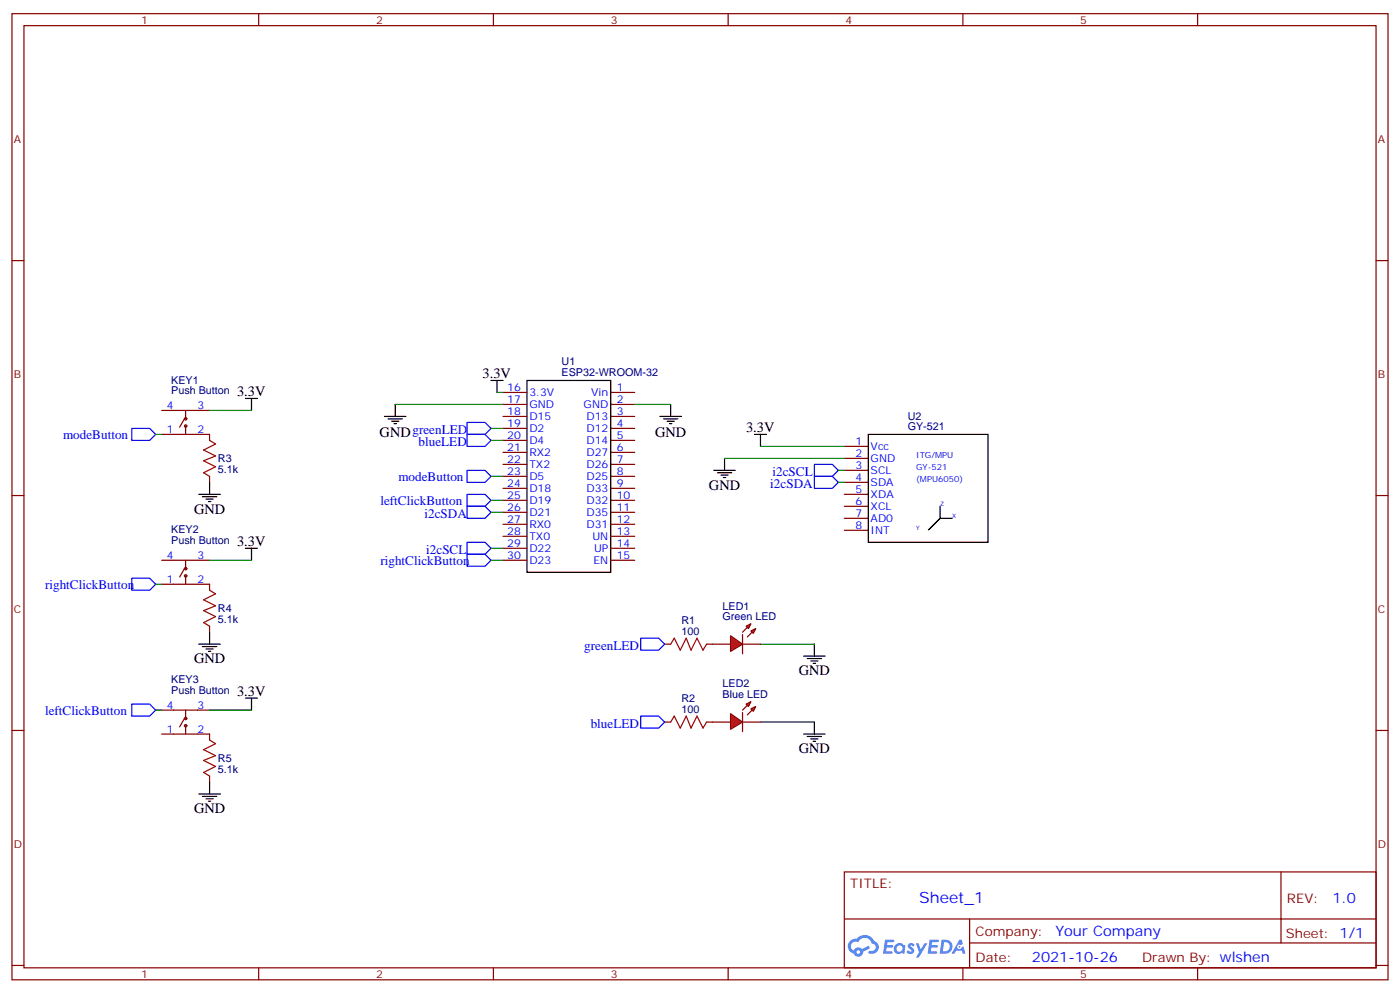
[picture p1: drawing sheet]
<svg xmlns="http://www.w3.org/2000/svg" width="412mm" height="292mm" viewBox="0 0 412 292" stroke-linecap="round" stroke-linejoin="round" font-family="sans-serif">
<g fill="none" stroke="#870000" stroke-width=".35">
<path d="M3.5 4h405.4v284.4h-405.4zM7.1 7.5h398.2v277.3h-398.2zM76.2 4v3.5M145.3 4v3.5M214.5 4v3.5M283.6 4v3.5M352.8 4v3.5M3.5 76.7h3.6M405.3 76.7h3.6M3.5 145.8h3.6M405.3 145.8h3.6M3.5 215h3.6"/>
<path d="M405.3 215h3.6M248.7 256.6h156.6v28.2h-156.6zM377.3 256.6v20.9M248.7 270.5h156.5M285.6 277.5h119.6M285.6 270.5v14.1M3.5 284.1h3.6M76.2 284.8v3.6M145.3 284.8v3.6M214.5 284.8v3.6M283.6 284.8v3.6M352.8 284.8v3.6"/>
<path d="M405.3 284.1h3.6"/>
</g>
<g fill="#5487ff">
<path d="M267.7 277.8a1.22 1.22 0 0 1 1.7 .3l-.4 .5a.47 .47 0 0 0-.3-.4 .47 .47 0 0 0-.5 .2l.1 .2a1.14 1.14 0 0 1 .8 1.8 1.14 1.14 0 0 1-1.9 0l-.2-.2 .5-.5 .7 .4a.29 .29 0 0 0 .3-.3 .29 .29 0 0 0-.2-.3 1.04 1.04 0 0 1-.6-1.7z"/>
<path d="M260.7 276.5h2.4l.3 .2-.2 .5-1.8 .1-.1 .8h1.5l.3 .4-.3 .4h-1.6l-.2 1.1h1.7l.2 .3-.2 .3-2.6 .1z"/>
<path d="M273.8 276.5h2.4l.3 .2-.1 .5-1.8 .1-.2 .8h1.6l.3 .4-.4 .4h-1.6l-.1 1.1h1.7l.2 .3-.2 .3-2.6 .1z"/>
<path d="M282.6 276.5h.7l.3 1.3-.6 .3a.69 .69 0 0 0-1 .3 .69 .69 0 0 0 .4 1 .69 .69 0 0 0 .9-.7l.5-.2 .6 2.2h-.8l-.2-.9h-1.8l-.5 .9h-.8z"/>
<path d="M269.8 277.6h.8l.6 1.8 1.1-1.8h.9l-2.6 4.2h-.8l.9-1.5z"/>
<path d="M277.4 276.5l-.6 4.2h1.3a2.11 2.11 0 0 0 2.5-2.1 2.11 2.11 0 0 0-2.5-2.1zM278.1 277.3a1.39 1.39 0 0 1 1.7 1.4 1.39 1.39 0 0 1-1.8 1.3h-.3z"/>
<path d="M263.7 278.2a1.54 1.54 0 0 0-.1 2.1 1.54 1.54 0 0 0 2.2 .1l.6 .3 .3-2.3-.2-.3h-.4a1.49 1.49 0 0 0-2.4 .1zM264 279.2a.94 .94 0 0 1 1.8 0 .94 .94 0 0 1-1.8 0z"/>
<path d="M250.4 276.9a2.18 2.18 0 0 0 1.1 3.7 1.44 1.44 0 0 0 1.6 .9 1.44 1.44 0 0 0 1.2-1.4l2-1-.5-.8-1.9 1a1.47 1.47 0 0 0-2.4 .4 1.39 1.39 0 0 1-.7-1.9 1.39 1.39 0 0 1 2-.5 2.12 2.12 0 0 1 2.2-1.3 2.12 2.12 0 0 1 1.9 1.7 1.14 1.14 0 0 1 1.1 1.4 1.14 1.14 0 0 1-1.7 .7 .43 .43 0 0 0-.5 .4 .43 .43 0 0 0 .4 .5 1.98 1.98 0 0 0 2.5-1.2 1.98 1.98 0 0 0-1.2-2.6 3.1 3.1 0 0 0-5.3-.6l-.9 .1zM252.3 280.2a.55 .55 0 0 1 1.1 0 .55 .55 0 0 1-1.1 0z"/>
<circle cx="282.6" cy="278.6" r=".26"/>
</g>
<path d="M248.7 131.4h7.1M248.7 134.9h7.1M248.7 138.4h7.1M248.7 142h7.1M248.7 145.5h7.1M248.7 149h7.1M248.7 152.5h7.1M248.7 156.1h7.1M195.8 189.6h1.8M208.1 189.6h1.8M195.8 212.5h1.8M208.1 212.5h1.8" fill="none" stroke="#870000" stroke-width=".35"/>
<g fill="none" stroke="#000" stroke-width=".35">
<path d="M210.3 138.4h6.3M211.3 139.1h4.2M212.4 139.8h2.1M213.4 134.9v3.5M222.2 127.8h3.6M224 127.8v3.6M255.8 127.8h35.2v31.8h-35.2zM213.1 140.5h.7M276.9 149v3.5l-3.5 3.6 3.5-3.6h3.6M236.7 193.1h6.4M237.8 193.8h4.2M238.8 194.5h2.1"/>
<path d="M239.5 195.2h.7M239.9 189.6v3.5M236.7 216h6.4M237.8 216.7h4.2M238.8 217.5h2.1M239.5 218.2h.7M239.9 212.5v3.5"/>
</g>
<path d="M213.4 134.9h35.3M224 131.4h24.7M246.9 138.4h1.8M246.9 142h1.8M224 189.6h15.9M224 212.5h15.9" fill="none" stroke="#008700" stroke-width=".35"/>
<path d="M239.9 136.7h5.3l1.7 1.7-1.7 1.8h-5.3zM239.9 140.2h5.3l1.7 1.8-1.7 1.7h-5.3zM188.7 187.8h5.3l1.8 1.8-1.8 1.7h-5.3zM188.7 210.7h5.3l1.8 1.8-1.8 1.8h-5.3z" fill="none" stroke="#00f" stroke-width=".35"/>
<path d="M197.6 189.6l1-1.8 1.8 3.5 1.7-3.5 1.5 3.5 1.7-3.5 1.8 3.5 1-1.7M197.6 212.5l1-1.8 1.8 3.6 1.7-3.6 1.5 3.6 1.7-3.6 1.8 3.6 1-1.8" fill="none" stroke="#a10000" stroke-width=".35"/>
<g fill="#f00" stroke="#870000" stroke-width=".35">
<path d="M215.2 187.1l3.5 2.5-3.5 2.1z"/>
<path d="M218.7 186.8v5.6z"/>
</g>
<g fill="#870000" stroke="#870000" stroke-width=".35">
<path d="M218.7 186.1l1.4-1.5z"/>
<path d="M220.1 187.5l1.4-1.4z"/>
</g>
<g fill="#f00" stroke="#870000" stroke-width=".35">
<path d="M219.8 184.3l1.4-.7-.7 1.4z"/>
<path d="M221.2 185.7l1.4-.7-.7 1.4z"/>
</g>
<path d="M209.9 189.6h5.3M218.7 189.6h5.3" fill="none" stroke="#870000" stroke-width=".35"/>
<g fill="#f00" stroke="#870000" stroke-width=".35">
<path d="M215.2 210l3.5 2.5-3.5 2.1z"/>
<path d="M218.7 209.7v5.6z"/>
</g>
<g fill="#870000" stroke="#870000" stroke-width=".35">
<path d="M218.7 209l1.4-1.4z"/>
<path d="M220.1 210.4l1.4-1.4z"/>
</g>
<g fill="#f00" stroke="#870000" stroke-width=".35">
<path d="M219.8 207.2l1.4-.7-.7 1.4z"/>
<path d="M221.2 208.6l1.4-.7-.7 1.4z"/>
</g>
<g fill="none" stroke="#870000" stroke-width=".35">
<path d="M148.2 115.5h7M148.2 119h7M179.9 115.5h7.1M179.9 119h7.1M47.6 120.8h14.1M47.6 127.8h14.1v1.8M54.3 123.3l-1.4 2.4M54.7 120.8v2.5M54.7 125.4v2.4M148.2 122.6h7M148.2 126.1h7M148.2 129.6h7"/>
<path d="M148.2 133.1h7M148.2 136.7h7M179.9 122.6h7.1M179.9 126.1h7.1M179.9 129.6h7.1M179.9 133.1h7.1M179.9 136.7h7.1M61.7 140.2v1.8M148.2 140.2h7M148.2 143.7h7M148.2 147.2h7M148.2 150.8h7"/>
<path d="M148.2 154.3h7M148.2 157.8h7M179.9 140.2h7.1M179.9 143.7h7.1M179.9 147.2h7.1M179.9 150.8h7.1M179.9 154.3h7.1M179.9 157.8h7.1M47.6 164.9h14.1M47.6 171.9h14.1v1.8M54.3 167.4l-1.4 2.4M54.7 164.9v2.5"/>
<path d="M54.7 169.5v2.4M148.2 164.9h7M148.2 161.4h7M179.9 164.9h7.1M179.9 161.4h7.1M61.7 184.3v1.8M47.6 209h14.1M47.6 216h14.1v1.8M54.3 211.5l-1.4 2.4M54.7 209v2.5M54.7 213.6v2.4M209.9 212.5h5.3"/>
<path d="M218.7 212.5h5.3M61.7 228.4v1.8"/>
<circle cx="54.7" cy="125.4" r=".35"/>
<circle cx="54.7" cy="123.3" r=".35"/>
<circle cx="54.7" cy="169.5" r=".35"/>
<circle cx="54.7" cy="167.4" r=".35"/>
<circle cx="54.7" cy="211.5" r=".35"/>
<circle cx="54.7" cy="213.6" r=".35"/>
</g>
<path d="M61.7 129.6l1.8 1.1-3.5 1.7 3.5 1.8-3.5 1.4 3.5 1.8-3.5 1.7 1.7 1.1M61.7 173.7l1.8 1.1-3.5 1.7 3.5 1.8-3.5 1.4 3.5 1.8-3.5 1.7 1.7 1.1M61.7 217.8l1.8 1.1-3.5 1.7 3.5 1.8-3.5 1.4 3.5 1.8-3.5 1.7 1.7 1.1" fill="none" stroke="#a10000" stroke-width=".35"/>
<g fill="none" stroke="#000" stroke-width=".35">
<path d="M72.3 117.3h3.5M74.1 117.3v3.5M116.4 119v3.6M144.6 112h3.6M146.4 112v3.5M155.2 112h24.7v56.4h-24.7zM197.6 119v3.6M113.2 122.6h6.4M114.3 123.3h4.2M115.4 124h2.1M116.1 124.7h.7M194.4 122.6h6.3"/>
<path d="M195.4 123.3h4.3M196.5 124h2.1M197.2 124.7h.7M58.6 145.5h6.3M59.6 146.2h4.3M60.7 146.9h2.1M61.4 147.6h.7M61.7 142v3.5M72.3 161.4h3.5M74.1 161.4v3.5M58.6 189.6h6.3M59.6 190.3h4.3"/>
<path d="M60.7 191h2.1M61.4 191.7h.7M61.7 186.1v3.5M72.3 205.5h3.5M74.1 205.5v3.5M58.6 233.7h6.3M59.6 234.4h4.3M60.7 235.1h2.1M61.4 235.8h.7M61.7 230.2v3.5"/>
</g>
<path d="M38.8 126.1h5.3l1.8 1.7-1.8 1.8h-5.3zM137.6 127.8h5.3l1.7 1.8-1.7 1.8h-5.3zM137.6 124.3h5.3l1.7 1.8-1.7 1.7h-5.3zM137.6 138.4h5.3l1.7 1.8-1.7 1.8h-5.3zM137.6 159.6h5.3l1.7 1.8-1.7 1.7h-5.3zM137.6 149h5.3l1.7 1.8-1.7 1.7h-5.3zM137.6 145.5h5.3l1.7 1.7-1.7 1.8h-5.3zM38.8 170.2h5.3l1.8 1.7-1.8 1.8h-5.3zM137.6 163.1h5.3l1.7 1.8-1.7 1.8h-5.3zM38.8 207.2h5.3l1.8 1.8-1.8 1.7h-5.3z" fill="none" stroke="#00f" stroke-width=".35"/>
<g fill="none" stroke="#008700" stroke-width=".35">
<path d="M116.4 119h31.8M146.4 115.5h1.8M187 119h10.6M45.9 127.8h1.7M61.7 120.8h12.4M144.6 126.1h3.6M144.6 129.6h3.6M144.6 150.8h3.6M144.6 140.2h3.6M144.6 147.2h3.6M45.9 171.9h1.7M61.7 164.9h12.4"/>
<path d="M144.6 164.9h3.6M144.6 161.4h3.6M45.9 209h1.7M61.7 209h12.4"/>
</g>
<text font-size="4.6" fill="#00f" x="270.8" y="265.6">Sheet_1</text>
<g font-size="4.2">
<text x="142.2" y="111.3">3.3V</text>
<text x="69.8" y="116.6">3.3V</text>
<text x="111.8" y="128.6">GNDgreenLED</text>
<text x="193" y="128.6">GND</text>
<text x="219.8" y="127.1">3.3V</text>
<text x="208.8" y="144.1">GND</text>
<text x="57.1" y="151.1">GND</text>
<text x="69.8" y="160.7">3.3V</text>
<text x="57.1" y="195.2">GND</text>
<text x="235.3" y="198.8">GND</text>
<text x="69.8" y="204.8">3.3V</text>
<text x="235.3" y="221.7">GND</text>
<text x="57.1" y="239.3">GND</text>
</g>
<g font-size="4.2" fill="#00f">
<text x="392.5" y="265.9">1.0</text>
<text x="310.9" y="275.4">Your Company</text>
<text x="304" y="283.2">2021-10-26</text>
</g>
<g font-size="3.9" fill="#00f">
<text x="18.6" y="129.1">modeButton</text>
<text x="123.3" y="131.3">blueLED</text>
<text x="117.3" y="141.5">modeButton</text>
<text x="226.9" y="143.7">i2cSDA</text>
<text x="227.6" y="140.2">i2cSCL</text>
<text x="112.1" y="148.5">leftClickButton</text>
<text x="125" y="152.5">i2cSDA</text>
<text x="112.1" y="166.2">rightClickButton</text>
<text x="125.6" y="163.1">i2cSCL</text>
<text x="13.3" y="173.2">rightClickButton</text>
<text x="172.1" y="191.3">greenLED</text>
<text x="13.3" y="210.3">leftClickButton</text>
<text x="174" y="214.3">blueLED</text>
</g>
<g font-size="3.9" fill="#800">
<text x="250.5" y="261.2">TITLE:</text>
<text x="379.1" y="265.9">REV:</text>
<text x="287.4" y="275.4">Company:</text>
<text x="378.7" y="276">Sheet: 1/1</text>
<text x="287.4" y="283.1">Date:</text>
<text x="336.4" y="283.2">Drawn By: wlshen</text>
</g>
<g font-size="3.2" fill="#800">
<text x="41.6" y="7">1</text>
<text x="110.8" y="7">2</text>
<text x="179.9" y="7">3</text>
<text x="249.1" y="7">4</text>
<text x="318.2" y="7">5</text>
<text x="4.1" y="42.1">A</text>
<text x="405.9" y="42.1">A</text>
<text x="4.1" y="111.3">B</text>
<text x="405.9" y="111.3">B</text>
<text x="4.1" y="180.4">C</text>
<text x="405.9" y="180.4">C</text>
<text x="4.1" y="249.6">D</text>
<text x="405.9" y="249.6">D</text>
<text x="41.6" y="287.8">1</text>
<text x="110.8" y="287.8">2</text>
<text x="179.9" y="287.8">3</text>
<text x="249.1" y="287.8">4</text>
<text x="318.2" y="287.8">5</text>
</g>
<g font-size="3.2" fill="#000080">
<text x="165.4" y="107.5">U1</text>
<text x="50.4" y="112.9">KEY1</text>
<text x="165.4" y="110.7">ESP32-WROOM-32</text>
<text x="50.4" y="116.1">Push Button</text>
<text x="267.4" y="123.5">U2</text>
<text x="267.4" y="126.7">GY-521</text>
<text x="64.2" y="136.1">R3</text>
<text x="64.2" y="139.3">5.1k</text>
<text x="50.4" y="160.2">Push Button</text>
<text x="50.4" y="157">KEY2</text>
<text x="212.8" y="179.4">LED1</text>
<text x="64.2" y="183.4">5.1k</text>
<text x="64.2" y="180.2">R4</text>
<text x="200.7" y="183.6">R1</text>
<text x="212.8" y="182.5">Green LED</text>
<text x="200.7" y="186.8">100</text>
<text x="50.4" y="201.1">KEY3</text>
<text x="212.8" y="202.3">LED2</text>
<text x="50.4" y="204.3">Push Button</text>
<text x="200.7" y="209.7">100</text>
<text x="200.7" y="206.5">R2</text>
<text x="212.8" y="205.5">Blue LED</text>
<text x="64.2" y="227.4">5.1k</text>
<text x="64.2" y="224.3">R5</text>
</g>
<g font-size="3.2" fill="#00f">
<text x="149.4" y="115.1">16</text>
<text x="149.4" y="118.7">17</text>
<text x="155.9" y="116.6">3.3V</text>
<text x="174.2" y="116.6">Vin</text>
<text x="181.7" y="115.1">1</text>
<text x="181.7" y="118.7">2</text>
<text x="49.1" y="120.4">4</text>
<text x="58.2" y="120.4">3</text>
<text x="149.4" y="122.2">18</text>
<text x="149.4" y="125.7">19</text>
<text x="155.9" y="120.1">GND</text>
<text x="155.9" y="123.6">D15</text>
<text x="171.9" y="120.1">GND</text>
<text x="172.7" y="123.6">D13</text>
<text x="181.7" y="122.2">3</text>
<text x="181.7" y="125.7">4</text>
<text x="49.1" y="127.5">1</text>
<text x="58.2" y="127.5">2</text>
<text x="149.4" y="129.3">20</text>
<text x="155.9" y="127.1">D2</text>
<text x="155.9" y="130.7">D4</text>
<text x="172.7" y="127.1">D12</text>
<text x="172.7" y="130.7">D14</text>
<text x="181.7" y="129.3">5</text>
<text x="252" y="131">1</text>
<text x="149.4" y="132.8">21</text>
<text x="149.4" y="136.3">22</text>
<text x="155.9" y="134.2">RX2</text>
<text x="155.9" y="137.7">TX2</text>
<text x="172.7" y="134.2">D27</text>
<text x="172.7" y="137.7">D26</text>
<text x="181.7" y="132.8">6</text>
<text x="181.7" y="136.3">7</text>
<text x="252" y="134.5">2</text>
<text x="256.5" y="132.4">Vcc</text>
<text x="256.5" y="136">GND</text>
<text x="149.4" y="139.8">23</text>
<text x="149.4" y="143.4">24</text>
<text x="155.9" y="141.3">D5</text>
<text x="172.7" y="141.3">D25</text>
<text x="181.7" y="139.8">8</text>
<text x="181.7" y="143.4">9</text>
<text x="252" y="138.1">3</text>
<text x="252" y="141.6">4</text>
<text x="256.5" y="139.5">SCL</text>
<text x="256.5" y="143">SDA</text>
<text x="149.4" y="146.9">25</text>
<text x="155.9" y="144.8">D18</text>
<text x="155.9" y="148.3">D19</text>
<text x="172.7" y="144.8">D33</text>
<text x="172.7" y="148.3">D32</text>
<text x="181.7" y="146.9">10</text>
<text x="252" y="145.1">5</text>
<text x="252" y="148.7">6</text>
<text x="256.5" y="146.5">XDA</text>
<text x="149.4" y="150.4">26</text>
<text x="149.4" y="154">27</text>
<text x="155.9" y="151.8">D21</text>
<text x="155.9" y="155.4">RX0</text>
<text x="172.7" y="151.8">D35</text>
<text x="172.7" y="155.4">D31</text>
<text x="181.7" y="150.4">11</text>
<text x="181.7" y="154">12</text>
<text x="252" y="152.2">7</text>
<text x="252" y="155.7">8</text>
<text x="256.5" y="150.1">XCL</text>
<text x="256.5" y="153.6">AD0</text>
<text x="149.4" y="157.5">28</text>
<text x="149.4" y="161">29</text>
<text x="155.9" y="158.9">TX0</text>
<text x="174.5" y="158.9">UN</text>
<text x="181.7" y="157.5">13</text>
<text x="181.7" y="161">14</text>
<text x="256.5" y="157.1">INT</text>
<text x="49.1" y="164.5">4</text>
<text x="58.2" y="164.5">3</text>
<text x="149.4" y="164.5">30</text>
<text x="155.9" y="162.4">D22</text>
<text x="155.9" y="165.9">D23</text>
<text x="174.8" y="165.9">EN</text>
<text x="175" y="162.4">UP</text>
<text x="181.7" y="164.5">15</text>
<text x="49.1" y="171.6">1</text>
<text x="58.2" y="171.6">2</text>
<text x="49.1" y="208.6">4</text>
<text x="58.2" y="208.6">3</text>
<text x="49.1" y="215.7">1</text>
<text x="58.2" y="215.7">2</text>
</g>
<g font-size="2.5" fill="#00f">
<text x="269.9" y="134.9">ITG/MPU</text>
<text x="269.9" y="142">(MPU6050)</text>
<text x="269.9" y="138.4">GY-521</text>
</g>
<g font-size="1.8" fill="#00f">
<text x="276.9" y="149">Z</text>
<text x="280.5" y="152.5">X</text>
<text x="269.9" y="156.1">Y</text>
</g>
</svg>
